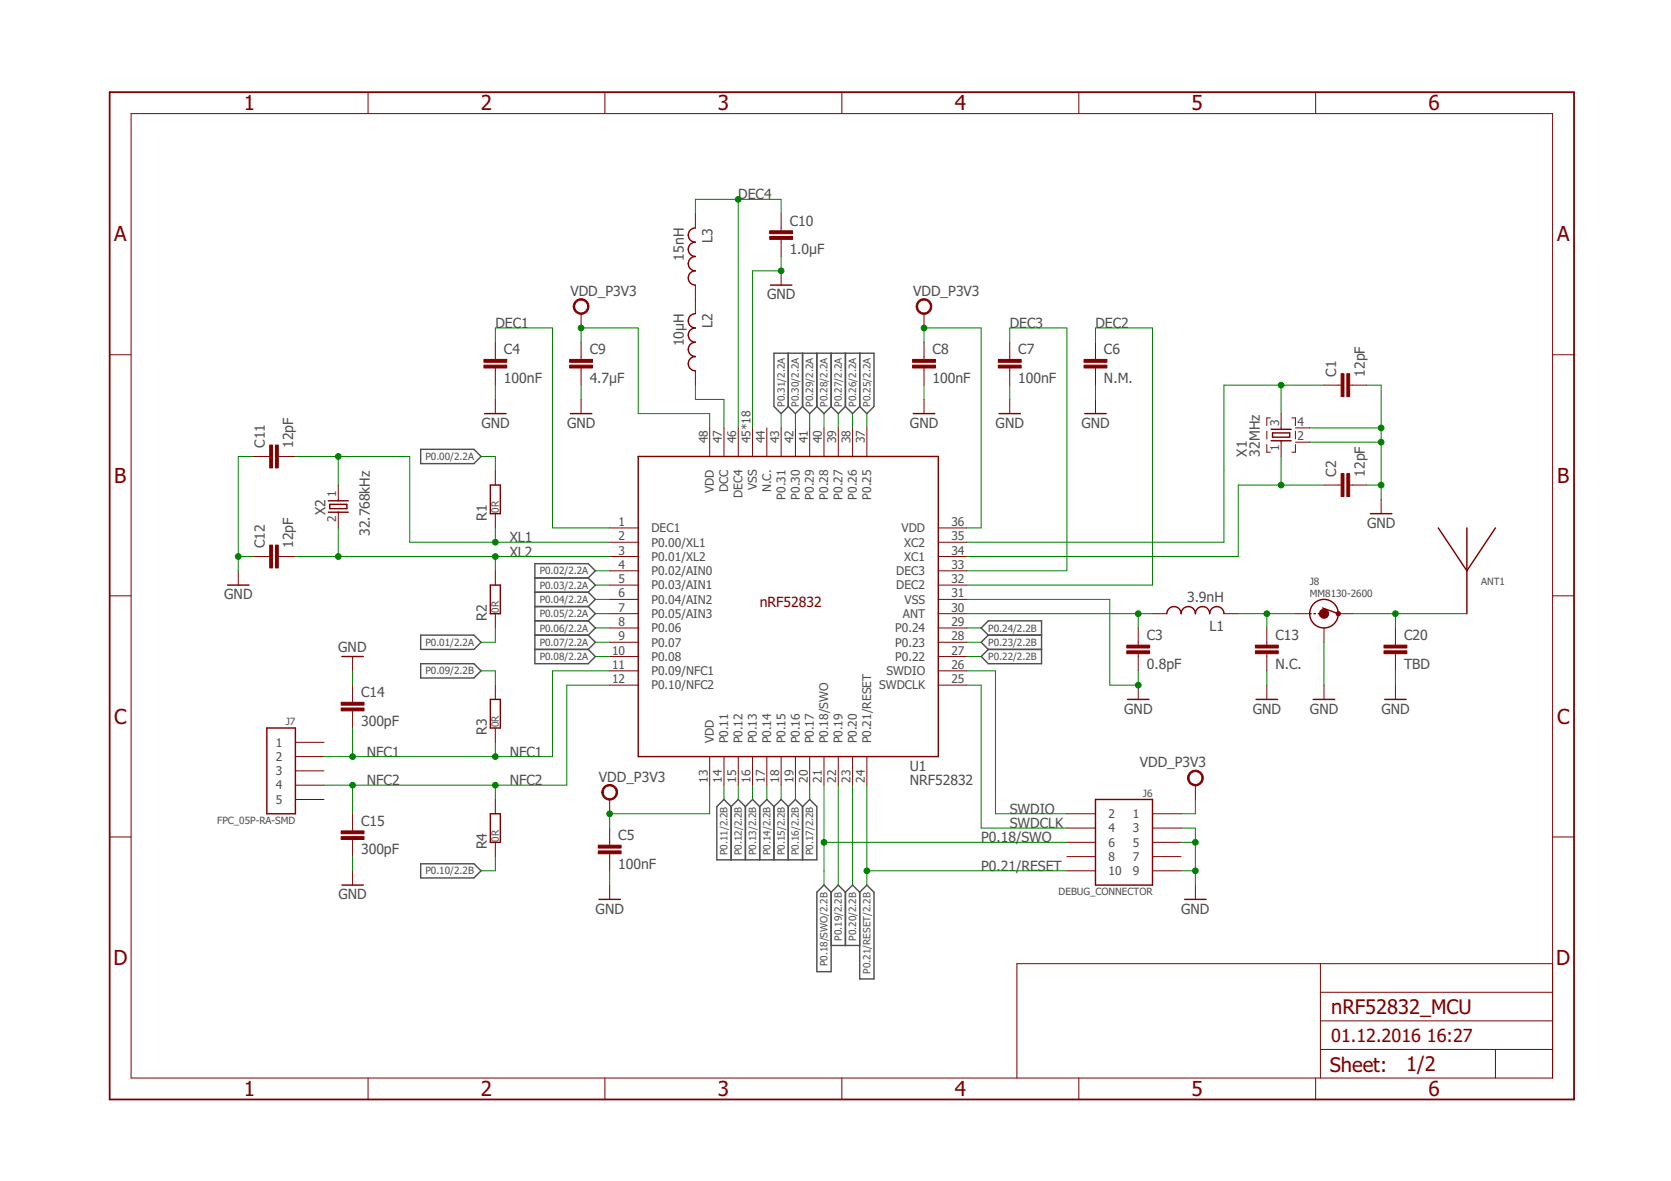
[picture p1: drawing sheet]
<svg xmlns="http://www.w3.org/2000/svg" width="297mm" height="210mm" viewBox="0 0 297 210" stroke-linecap="round" stroke-linejoin="round" font-family="sans-serif">
<g fill="none" stroke="#505050" stroke-width=".25">
<path d="M74.8 79.9h9.4l1.3 1.2-1.3 1.3h-9.4zM140.1 72.2l-1.2 1.3-1.3-1.3v-9.4h17.8v9.4l-1.3 1.3-1.3-1.3M140.1 62.8v9.4M140.1 72.2l1.3 1.3 1.3-1.3M142.7 62.8v9.4M142.7 72.2l1.2 1.3 1.3-1.3M145.2 62.8v9.4M145.2 72.2l1.3 1.3 1.2-1.3M147.7 62.8v9.4M147.7 72.2l1.3 1.3 1.3-1.3M150.3 62.8v9.4M150.3 72.2l1.3 1.3 1.2-1.3"/>
<path d="M152.8 62.8v9.4M74.8 112.9h9.4l1.3 1.3-1.3 1.2h-9.4zM74.8 118h9.4l1.3 1.2-1.3 1.3h-9.4zM95.1 110.3h9.5M95.1 112.9h9.5M95.1 115.4h9.5M95.1 102.7h9.5M95.1 105.3h9.5M95.1 107.8h9.5M104.6 105.3l1.2 1.2-1.2 1.3M104.6 110.3l1.2 1.3-1.2 1.3M104.6 112.9l1.2 1.3-1.2 1.2"/>
<path d="M104.6 102.7l1.2-1.2-1.2-1.3h-9.5v17.8h9.5l1.2-1.3-1.2-1.3M104.6 102.7l1.2 1.3-1.2 1.3M104.6 107.8l1.2 1.3-1.2 1.2M175.7 112.9l-1.3-1.3 1.3-1.3h9.4v7.7h-9.4l-1.3-1.3 1.3-1.3M175.7 112.9h9.4M175.7 112.9l-1.3 1.3 1.3 1.2M175.7 115.4h9.4M74.8 153.5h9.4l1.3 1.3-1.3 1.2h-9.4zM130 143.4l-1.3-1.3-1.3 1.3v9.4h17.8v-9.4l-1.3-1.3-1.2 1.3M130 143.4v9.4M130 143.4l1.2-1.3 1.3 1.3M132.5 143.4v9.4"/>
<path d="M132.5 143.4l1.3-1.3 1.2 1.3M135 143.4v9.4M135 143.4l1.3-1.3 1.3 1.3M137.6 143.4v9.4M137.6 143.4l1.3-1.3 1.2 1.3M140.1 143.4v9.4M140.1 143.4l1.3-1.3 1.3 1.3M142.7 143.4v9.4M145.2 158.6l1.3-1.3 1.2 1.3v14.1h-2.5zM147.7 158.6l1.3-1.3 1.3 1.3M150.3 158.6v9.4M150.3 158.6l1.3-1.3 1.2 1.3"/>
<path d="M154.1 157.3l1.3 1.3v15.4h-2.6v-15.4zM147.7 168h5.1"/>
</g>
<g fill="none" stroke="#800000" stroke-width=".18">
<path d="M65.4 16.4v3.8M107.5 16.4v3.8M149.6 16.4v3.8M191.8 16.4v3.8M233.9 16.4v3.8M23.3 20.2h252.7v171.4h-252.7zM123.6 38v2.5M138.9 38v3M103.3 55.8v2.5M123.6 50.7v5.1M138.9 42.5v3.1M138.9 48.1v2.6"/>
<path d="M164.3 55.8v2.5M19.5 63.1h3.8M88.1 60.8v3.1M88.1 65.4v3.1M88.1 71v2.5M103.3 60.8v3.1M103.3 65.4v3.1M103.3 71v2.5M123.6 65.9v2.6M126.2 76.1v5M128.7 76.1v5M131.2 76.1v5"/>
<path d="M133.8 76.1v5M136.3 76.1v5M138.9 76.1v5M141.4 76.1v5M143.9 76.1v5M146.5 76.1v5M149 76.1v5M151.6 76.1v5M154.1 76.1v5M164.3 60.8v3.1M164.3 65.4v3.1M164.3 71v2.5"/>
<path d="M179.5 60.8v3.1M179.5 65.4v3.1M179.5 71v2.5M194.7 60.8v3.1M194.7 65.4v3.1M194.7 71v2.5M225.2 79v1.4h.6M225.2 76.6v1.4M225.8 74.3h-.6v1.3M227.7 73.5v2.8M227.7 78.3v2.8M229.6 74.3h.7v1.3"/>
<path d="M230.3 79v1.4h-.7M230.3 76.6v1.4M230.3 76.1h2.5M230.3 78.6h2.5M235.4 68.5h3M239.9 68.5h3.1M276 63.1h3.8M44.9 98.9h3M44.9 81.1h3M49.5 98.9h3M49.5 81.1h3M60.1 86.2v2.8"/>
<path d="M60.1 91v2.8M88.1 83.7v2.5M88.1 91.3v2.5M108.4 93.8h5.1M108.4 96.4h5.1M108.4 98.9h5.1M166.8 93.8h5.1M166.8 96.4h5.1M166.8 98.9h5.1M235.4 86.2h3M239.9 86.2h3.1M245.5 88.8v2.5"/>
<path d="M19.5 105.9h3.8M42.4 101.5v2.5M62.7 116.7v2.5M88.1 101.5v2.5M88.1 109.1v2.5M108.4 101.5h5.1M108.4 104h5.1M108.4 106.5h5.1M108.4 109.1h5.1M108.4 111.6h5.1M108.4 114.2h5.1M108.4 116.7h5.1"/>
<path d="M108.4 119.2h5.1M166.8 101.5h5.1M166.8 104h5.1M166.8 106.5h5.1M166.8 109.1h5.1M166.8 111.6h5.1M166.8 114.2h5.1M166.8 116.7h5.1M166.8 119.2h5.1M202.3 111.6v3.1M202.3 116.2v3M204.9 109.1h2.5"/>
<path d="M217.6 109.1h2.5M225.2 111.6v3.1M225.2 116.2v3M230.3 109.1h2.5M235.4 111.6v2.6M237.9 109.1h2.5M248.1 111.6v3.1M248.1 116.2v3M276 105.9h3.8M52.5 131.9h5.1M52.5 134.5h5.1M52.5 137h5.1"/>
<path d="M52.5 139.6h5.1M62.7 121.8v3M62.7 126.3v3.1M88.1 121.8v2.5M88.1 129.4v2.5M108.4 121.8h5.1M126.2 134.5v5.1M128.7 134.5v5.1M131.2 134.5v5.1M133.8 134.5v5.1M136.3 134.5v5.1M138.9 134.5v5.1"/>
<path d="M141.4 134.5v5.1M143.9 134.5v5.1M146.5 134.5v5.1M149 134.5v5.1M151.6 134.5v5.1M154.1 134.5v5.1M166.8 121.8h5.1M202.3 121.8v2.5M212.5 139.6v2.5M225.2 121.8v2.5M235.4 121.8v2.5M248.1 121.8v2.5"/>
<path d="M19.5 148.8h3.8M52.5 142.1h5.1M62.7 144.6v3.1M62.7 149.2v3.1M62.7 154.8v2.5M88.1 142.1v2.5M88.1 149.7v2.6M108.4 142.1v2.5M108.4 147.2v3M108.4 151.7v3.1M108.4 157.3v2.6M189.7 144.6h5"/>
<path d="M189.7 147.2h5M189.7 149.7h5M189.7 152.3h5M189.7 154.8h5M204.9 144.6h5.1M204.9 147.2h5.1M204.9 149.7h5.1M204.9 152.3h5.1M204.9 154.8h5.1M212.5 157.3v2.6M276 148.8h3.8M234.7 171.3v20.3"/>
<path d="M234.7 176.4h41.3M276 171.3h-95.2v20.3M65.4 191.6v3.8M107.5 191.6v3.8M149.6 191.6v3.8M191.8 191.6v3.8M233.9 191.6v3.8M234.7 186.5h41.3M234.7 181.4h41.3M265.8 186.5v5.1"/>
</g>
<path d="M19.5 16.4h260.3v179h-260.3z" fill="none" stroke="#800000" stroke-width=".32"/>
<g fill="none" stroke="#800000" stroke-width=".25">
<path d="M123.6 40.5a1.27 1.27 0 0 0-1.3 1.3 1.27 1.27 0 0 0 1.3 1.3 1.27 1.27 0 0 0-1.3 1.2 1.27 1.27 0 0 0 1.3 1.3 1.27 1.27 0 0 0-1.3 1.3 1.27 1.27 0 0 0 1.3 1.2 1.27 1.27 0 0 0-1.3 1.3 1.27 1.27 0 0 0 1.3 1.3M123.6 55.8a1.27 1.27 0 0 0-1.3 1.2 1.27 1.27 0 0 0 1.3 1.3 1.27 1.27 0 0 0-1.3 1.3 1.27 1.27 0 0 0 1.3 1.2 1.27 1.27 0 0 0-1.3 1.3 1.27 1.27 0 0 0 1.3 1.3 1.27 1.27 0 0 0-1.3 1.2 1.27 1.27 0 0 0 1.3 1.3M136.9 50.7h3.9M86.1 73.5h3.9M101.4 73.5h3.8M162.3 73.5h3.9M177.6 73.5h3.8M192.8 73.5h3.8M226 76.3h3.5M226 78.3h3.5M226.2 76.9h3.1v.8h-3.1zM58.4 91h3.5"/>
<path d="M58.4 89h3.5M58.6 89.6h3.1v.8h-3.1zM87.2 86.2h1.7v5.1h-1.7zM113.5 81.1h53.3v53.4h-53.3zM243.6 91.3h3.8M255.7 93.8l5.1 7.7 5-7.7M260.8 93.8v15.3M40.4 104h3.9M60.8 116.7h3.8M87.2 104h1.7v5.1h-1.7zM207.4 109.1a1.27 1.27 0 0 1 1.3-1.3 1.27 1.27 0 0 1 1.3 1.3 1.27 1.27 0 0 1 1.2-1.3 1.27 1.27 0 0 1 1.3 1.3 1.27 1.27 0 0 1 1.3-1.3 1.27 1.27 0 0 1 1.2 1.3 1.27 1.27 0 0 1 1.3-1.3 1.27 1.27 0 0 1 1.3 1.3M232.8 109.1h.3"/>
<path d="M233.6 109.1h.2M234.3 109.1h1.1M235.1 108.1l2.8 1M47.4 129.4h5.1v15.2h-5.1zM87.2 124.3h1.7v5.1h-1.7zM200.4 124.3h3.8M223.3 124.3h3.8M233.4 124.3h3.9M246.1 124.3h3.9M60.8 157.3h3.8M87.2 144.6h1.7v5.1h-1.7zM106.5 159.9h3.8"/>
<path d="M194.7 142.1h10.2v15.2h-10.2zM210.6 159.9h3.8"/>
<circle cx="235.4" cy="109.1" r="2.54"/>
</g>
<g fill="#800000" stroke="#800000" stroke-width=".18">
<path d="M107.4 139.8a1.4 1.4 0 0 1 2.2 .3 1.4 1.4 0 0 1-.8 2.1 1.4 1.4 0 0 1-1.8-1.4h.2a1.15 1.15 0 0 1 1.6-1.1 1.15 1.15 0 0 1 .3 2 1.15 1.15 0 0 1-1.8-.6l-.1-.3h-.2v-.3z" fill-rule="evenodd"/>
<path d="M102.3 53.5a1.4 1.4 0 0 1 2.2 .3 1.4 1.4 0 0 1-.8 2 1.4 1.4 0 0 1-1.8-1.3h.3a1.15 1.15 0 0 1 1.6-1.1 1.15 1.15 0 0 1 .2 1.9 1.15 1.15 0 0 1-1.8-.5v-.3h-.3v-.4z" fill-rule="evenodd"/>
<path d="M163.2 53.5a1.39 1.39 0 0 1 2.2 .3 1.39 1.39 0 0 1-.8 2 1.39 1.39 0 0 1-1.7-1.3h.2a1.14 1.14 0 0 1 1.6-1.1 1.14 1.14 0 0 1 .3 1.9 1.14 1.14 0 0 1-1.8-.5l-.1-.3h-.2v-.4z" fill-rule="evenodd"/>
<path d="M237.7 108.7a.39 .39 0 0 1 .6 .2 .39 .39 0 0 1-.3 .5 .39 .39 0 0 1-.5-.3l.4-.2 .1 .2h-.5z" fill-rule="evenodd"/>
<path d="M211.5 137.3a1.4 1.4 0 0 1 2.2 .3 1.4 1.4 0 0 1-.8 2 1.4 1.4 0 0 1-1.8-1.3h.2a1.15 1.15 0 0 1 1.7-1.1 1.15 1.15 0 0 1 .2 1.9 1.15 1.15 0 0 1-1.8-.5l-.1-.3h-.2v-.4z" fill-rule="evenodd"/>
<circle cx="235.4" cy="109.1" r=".83"/>
</g>
<g fill="#800000" stroke="#800000" stroke-width=".18">
<path d="M239.4 66.4h.5v4.1h-.5z"/>
<path d="M238.4 66.4h.5v4.1h-.5z"/>
<path d="M239.4 84.2h.5v4h-.5z"/>
<path d="M238.4 84.2h.5v4h-.5z"/>
<path d="M200.3 115.7h4.1v.5h-4.1z"/>
<path d="M200.3 114.7h4.1v.5h-4.1z"/>
<path d="M86 64.9h4.1v.5h-4.1z"/>
<path d="M86 63.9h4.1v.5h-4.1z"/>
<path d="M106.3 151.2h4.1v.5h-4.1z"/>
<path d="M106.3 150.2h4.1v.5h-4.1z"/>
<path d="M162.2 64.9h4.1v.5h-4.1z"/>
<path d="M162.2 63.9h4.1v.5h-4.1z"/>
<path d="M192.7 64.9h4.1v.5h-4.1z"/>
<path d="M192.7 63.9h4.1v.5h-4.1z"/>
<path d="M177.5 64.9h4v.5h-4z"/>
<path d="M177.5 63.9h4v.5h-4z"/>
<path d="M101.3 64.9h4v.5h-4z"/>
<path d="M101.3 63.9h4v.5h-4z"/>
<path d="M136.8 42h4.1v.5h-4.1z"/>
<path d="M136.8 41h4.1v.5h-4.1z"/>
<path d="M246 115.7h4.1v.5h-4.1z"/>
<path d="M246 114.7h4.1v.5h-4.1z"/>
<path d="M60.6 148.7h4.1v.5h-4.1z"/>
<path d="M60.6 147.7h4.1v.5h-4.1z"/>
<path d="M60.6 125.8h4.1v.5h-4.1z"/>
<path d="M60.6 124.8h4.1v.5h-4.1z"/>
<path d="M223.2 115.7h4v.5h-4z"/>
<path d="M223.2 114.7h4v.5h-4z"/>
<path d="M49 79.1h.5v4.1h-.5z"/>
<path d="M47.9 79.1h.6v4.1h-.6z"/>
<path d="M49 96.9h.5v4h-.5z"/>
<path d="M47.9 96.9h.6v4h-.6z"/>
</g>
<g fill="none" stroke="#008000" stroke-width=".18">
<path d="M123.6 38v-2.6h15.3v2.6M131.2 35.4v40.7M138.9 45.6v2.5h-5.1v28M88.1 60.8v-2.5h10.1v35.5h10.2M88.1 68.5v2.5M103.3 60.8v-2.5h10.2v15.2h12.7v2.6M103.3 68.5v2.5M123.6 68.5v2.5h5.1v5.1M138.9 73.5v2.6M141.4 73.5v2.6M143.9 73.5v2.6M146.5 73.5v2.6"/>
<path d="M149 73.5v2.6M151.6 73.5v2.6M154.1 73.5v2.6M164.3 60.8v-2.5h10.1v35.5h-2.5M164.3 68.5v2.5M179.5 60.8v-2.5h10.2v43.2h-17.8M179.5 68.5v2.5M194.7 60.8v-2.5h10.2v45.7h-33M194.7 68.5v2.5M227.7 68.5v5M232.8 76.1h12.7M232.8 78.6h12.7"/>
<path d="M235.4 68.5h-17.8v27.9h-45.7M243 68.5h2.5v20.3M42.4 98.9h2.5M44.9 81.1h-2.5v20.4M52.5 81.1h20.3v15.3h35.6M52.5 98.9h55.9M60.1 81.1v5.1M60.1 93.8v5.1M85.5 81.1h2.6v2.6M88.1 93.8v2.6M88.1 98.9v2.6M227.7 81.1v5.1"/>
<path d="M235.4 86.2h-15.3v12.7h-48.2M243 86.2h2.5M62.7 119.2v2.6M85.5 119.2h2.6v2.6M88.1 111.6v2.6h-2.6M105.8 106.5h2.6M105.8 101.5h2.6M105.8 104h2.6M105.8 109.1h2.6M105.8 111.6h2.6M105.8 114.2h2.6M105.8 116.7h2.6"/>
<path d="M108.4 119.2h-10.2v15.3h-40.6M171.9 106.5h25.4v15.3h5v-2.6M171.9 119.2h5.1v25.4h12.7M171.9 109.1h33M171.9 111.6h2.5M171.9 114.2h2.5M171.9 116.7h2.5M202.3 109.1v2.5M220.1 109.1h10.2M225.2 109.1v2.5M225.2 119.2v2.6M235.4 114.2v7.6"/>
<path d="M240.4 109.1h20.4M248.1 109.1v2.5M248.1 119.2v2.6M62.7 129.4v5.1M62.7 139.6v5M88.1 131.9v2.6M88.1 139.6v2.5M108.4 121.8h-7.6v17.8h-43.2M126.2 139.6v5h-17.8v2.6M128.7 139.6v2.5M131.2 139.6v2.5M133.8 139.6v2.5"/>
<path d="M136.3 139.6v2.5M138.9 139.6v2.5M141.4 139.6v2.5M143.9 139.6v2.5M146.5 139.6v17.7M149 139.6v17.7M151.6 139.6v17.7M154.1 139.6v17.7M171.9 121.8h2.5v25.4h15.3M62.7 152.3v2.5M88.1 152.3v2.5h-2.6M108.4 154.8v2.5"/>
<path d="M146.5 149.7h43.2M154.1 154.8h35.6M210 154.8h2.5M210 147.2h2.5v10.1M210 149.7h2.5M212.5 142.1v2.5h-2.5"/>
</g>
<g fill="#008000" stroke="#008000" stroke-width=".18">
<circle cx="138.9" cy="48.1" r=".51"/>
<circle cx="245.5" cy="86.2" r=".51"/>
<circle cx="245.5" cy="76.1" r=".51"/>
<circle cx="245.5" cy="78.6" r=".51"/>
<circle cx="202.3" cy="121.8" r=".51"/>
<circle cx="42.4" cy="98.9" r=".51"/>
<circle cx="212.5" cy="154.8" r=".51"/>
<circle cx="212.5" cy="149.7" r=".51"/>
<circle cx="108.4" cy="144.6" r=".51"/>
<circle cx="103.3" cy="58.3" r=".51"/>
<circle cx="164.3" cy="58.3" r=".51"/>
<circle cx="131.2" cy="35.4" r=".51"/>
<circle cx="202.3" cy="109.1" r=".51"/>
<circle cx="227.7" cy="68.5" r=".51"/>
<circle cx="227.7" cy="86.2" r=".51"/>
<circle cx="146.5" cy="149.7" r=".51"/>
<circle cx="154.1" cy="154.8" r=".51"/>
<circle cx="248.1" cy="109.1" r=".51"/>
<circle cx="60.1" cy="81.1" r=".51"/>
<circle cx="88.1" cy="96.4" r=".51"/>
<circle cx="88.1" cy="98.9" r=".51"/>
<circle cx="60.1" cy="98.9" r=".51"/>
<circle cx="225.2" cy="109.1" r=".51"/>
<circle cx="88.1" cy="134.5" r=".51"/>
<circle cx="62.7" cy="134.5" r=".51"/>
<circle cx="88.1" cy="139.6" r=".51"/>
<circle cx="62.7" cy="139.6" r=".51"/>
</g>
<g font-size="3.7" fill="#800000">
<text x="43.4" y="19.6">1</text>
<text x="85.5" y="19.6">2</text>
<text x="127.6" y="19.6">3</text>
<text x="169.7" y="19.6">4</text>
<text x="211.8" y="19.6">5</text>
<text x="253.9" y="19.6">6</text>
<text x="20.3" y="42.9">A</text>
<text x="276.8" y="42.9">A</text>
<text x="20.3" y="85.8">B</text>
<text x="276.8" y="85.8">B</text>
<text x="20.3" y="128.6">C</text>
<text x="276.8" y="128.6">C</text>
<text x="20.2" y="171.5">D</text>
<text x="276.6" y="171.5">D</text>
<text x="43.4" y="194.8">1</text>
<text x="85.5" y="194.8">2</text>
<text x="127.6" y="194.8">3</text>
<text x="169.7" y="194.8">4</text>
<text x="211.8" y="194.8">5</text>
<text x="253.9" y="194.8">6</text>
</g>
<g font-size="3.6" fill="#800000">
<text x="236.6" y="180.2">nRF52832_MCU</text>
<text x="236.4" y="190.5">Sheet:</text>
<text x="250" y="190.3">1/2</text>
</g>
<g font-size="3.2" fill="#800000">
<text x="236.6" y="185.3">01.12.2016</text>
<text x="253.6" y="185.3">16:27</text>
</g>
<g font-size="2.5" fill="#505050">
<text x="131.2" y="35.4">DEC4</text>
<text x="140.4" y="40.1">C10</text>
<text x="121.6" y="46.3" transform="rotate(-90 121.6 46.3)">15nH</text>
<text x="126.7" y="43.1" transform="rotate(-90 126.7 43.1)">L3</text>
<text x="140.4" y="45.2">1.0µF</text>
<text x="101.4" y="52.6">VDD_P3V3</text>
<text x="136.4" y="53.2">GND</text>
<text x="162.3" y="52.6">VDD_P3V3</text>
<text x="88.1" y="58.3">DEC1</text>
<text x="126.7" y="58.3" transform="rotate(-90 126.7 58.3)">L2</text>
<text x="179.5" y="58.3">DEC3</text>
<text x="194.7" y="58.3">DEC2</text>
<text x="89.6" y="63">C4</text>
<text x="104.8" y="63">C9</text>
<text x="121.6" y="61.6" transform="rotate(-90 121.6 61.6)">10µH</text>
<text x="165.8" y="63">C8</text>
<text x="181" y="63">C7</text>
<text x="196.2" y="63">C6</text>
<text x="89.6" y="68.1">100nF</text>
<text x="104.8" y="68.1">4.7µF</text>
<text x="165.8" y="68.1">100nF</text>
<text x="181" y="68.1">100nF</text>
<text x="196.2" y="68.1">N.M.</text>
<text x="237.5" y="66.9" transform="rotate(-90 237.5 66.9)">C1</text>
<text x="242.6" y="66.9" transform="rotate(-90 242.6 66.9)">12pF</text>
<text x="85.6" y="76.1">GND</text>
<text x="100.8" y="76.1">GND</text>
<text x="161.8" y="76.1">GND</text>
<text x="177" y="76.1">GND</text>
<text x="192.2" y="76.1">GND</text>
<text x="47" y="79.6" transform="rotate(-90 47 79.6)">C11</text>
<text x="52.1" y="79.6" transform="rotate(-90 52.1 79.6)">12pF</text>
<text x="221.6" y="81.1" transform="rotate(-90 221.6 81.1)">X1</text>
<text x="223.9" y="81.1" transform="rotate(-90 223.9 81.1)">32MHz</text>
<text x="237.5" y="84.7" transform="rotate(-90 237.5 84.7)">C2</text>
<text x="242.6" y="84.7" transform="rotate(-90 242.6 84.7)">12pF</text>
<text x="57.8" y="91.6" transform="rotate(-90 57.8 91.6)">X2</text>
<text x="65.7" y="95.3" transform="rotate(-90 65.7 95.3)">32.768kHz</text>
<text x="86.6" y="92.6" transform="rotate(-90 86.6 92.6)">R1</text>
<text x="243" y="93.8">GND</text>
<text x="47" y="97.4" transform="rotate(-90 47 97.4)">C12</text>
<text x="52.1" y="97.4" transform="rotate(-90 52.1 97.4)">12pF</text>
<text x="90.6" y="96.4">XL1</text>
<text x="90.6" y="98.9">XL2</text>
<text x="39.9" y="106.5">GND</text>
<text x="211" y="107">3.9nH</text>
<text x="86.6" y="110.3" transform="rotate(-90 86.6 110.3)">R2</text>
<text x="203.9" y="113.8">C3</text>
<text x="215" y="112.1">L1</text>
<text x="226.7" y="113.8">C13</text>
<text x="249.6" y="113.8">C20</text>
<text x="60.1" y="115.9">GND</text>
<text x="203.9" y="118.8">0.8pF</text>
<text x="226.7" y="118.8">N.C.</text>
<text x="249.6" y="118.8">TBD</text>
<text x="64.2" y="123.9">C14</text>
<text x="64.2" y="129">300pF</text>
<text x="86.6" y="130.7" transform="rotate(-90 86.6 130.7)">R3</text>
<text x="199.8" y="126.8">GND</text>
<text x="222.7" y="126.8">GND</text>
<text x="232.9" y="126.8">GND</text>
<text x="245.6" y="126.8">GND</text>
<text x="65.2" y="134.5">NFC1</text>
<text x="90.6" y="134.5">NFC1</text>
<text x="161.7" y="137">U1</text>
<text x="202.6" y="136.4">VDD_P3V3</text>
<text x="65.2" y="139.5">NFC2</text>
<text x="90.6" y="139.5">NFC2</text>
<text x="106.5" y="138.9">VDD_P3V3</text>
<text x="161.7" y="139.5">NRF52832</text>
<text x="64.2" y="146.8">C15</text>
<text x="109.9" y="149.3">C5</text>
<text x="174.4" y="149.7">P0.18/SWO</text>
<text x="179.5" y="147.2">SWDCLK</text>
<text x="179.5" y="144.6">SWDIO</text>
<text x="64.2" y="151.9">300pF</text>
<text x="86.6" y="151" transform="rotate(-90 86.6 151)">R4</text>
<text x="109.9" y="154.4">100nF</text>
<text x="174.4" y="154.8">P0.21/RESET</text>
<text x="60.2" y="159.9">GND</text>
<text x="105.9" y="162.4">GND</text>
<text x="210" y="162.4">GND</text>
</g>
<text font-size="2.5" fill="#800000" x="135" y="107.8">nRF52832</text>
<g font-size="2.1" fill="#505050">
<text x="227.4" y="75.7" transform="rotate(-90 227.4 75.7)">3</text>
<text x="230.6" y="75.7">4</text>
<text x="125.8" y="78.8" transform="rotate(-90 125.8 78.8)">48</text>
<text x="128.3" y="78.8" transform="rotate(-90 128.3 78.8)">47</text>
<text x="130.9" y="78.8" transform="rotate(-90 130.9 78.8)">46</text>
<text x="133.4" y="78.8" transform="rotate(-90 133.4 78.8)">45*18</text>
<text x="136" y="78.8" transform="rotate(-90 136 78.8)">44</text>
<text x="138.5" y="78.8" transform="rotate(-90 138.5 78.8)">43</text>
<text x="141" y="78.8" transform="rotate(-90 141 78.8)">42</text>
<text x="143.6" y="78.8" transform="rotate(-90 143.6 78.8)">41</text>
<text x="146.1" y="78.8" transform="rotate(-90 146.1 78.8)">40</text>
<text x="148.7" y="78.8" transform="rotate(-90 148.7 78.8)">39</text>
<text x="151.2" y="78.8" transform="rotate(-90 151.2 78.8)">38</text>
<text x="153.7" y="78.8" transform="rotate(-90 153.7 78.8)">37</text>
<text x="227.4" y="80.1" transform="rotate(-90 227.4 80.1)">1</text>
<text x="230.6" y="78.2">2</text>
<text x="59.8" y="88.4" transform="rotate(-90 59.8 88.4)">1</text>
<text x="126.9" y="87.7" transform="rotate(-90 126.9 87.7)">VDD</text>
<text x="129.5" y="87.5" transform="rotate(-90 129.5 87.5)">DCC</text>
<text x="132" y="88.6" transform="rotate(-90 132 88.6)">DEC4</text>
<text x="134.5" y="87.1" transform="rotate(-90 134.5 87.1)">VSS</text>
<text x="137.1" y="87.5" transform="rotate(-90 137.1 87.5)">N.C.</text>
<text x="139.6" y="88.8" transform="rotate(-90 139.6 88.8)">P0.31</text>
<text x="142.2" y="88.8" transform="rotate(-90 142.2 88.8)">P0.30</text>
<text x="144.7" y="88.8" transform="rotate(-90 144.7 88.8)">P0.29</text>
<text x="147.2" y="88.8" transform="rotate(-90 147.2 88.8)">P0.28</text>
<text x="149.8" y="88.8" transform="rotate(-90 149.8 88.8)">P0.27</text>
<text x="152.3" y="88.8" transform="rotate(-90 152.3 88.8)">P0.26</text>
<text x="154.9" y="88.8" transform="rotate(-90 154.9 88.8)">P0.25</text>
<text x="59.8" y="92.8" transform="rotate(-90 59.8 92.8)">2</text>
<text x="110" y="93.5">1</text>
<text x="115.8" y="94.6">DEC1</text>
<text x="160.3" y="94.6">VDD</text>
<text x="169.1" y="93.5">36</text>
<text x="110" y="96">2</text>
<text x="110" y="98.6">3</text>
<text x="110" y="101.1">4</text>
<text x="115.8" y="97.1">P0.00/XL1</text>
<text x="115.8" y="99.7">P0.01/XL2</text>
<text x="160.7" y="99.7">XC1</text>
<text x="160.7" y="97.1">XC2</text>
<text x="169.1" y="101.1">33</text>
<text x="169.1" y="98.6">34</text>
<text x="169.1" y="96">35</text>
<text x="110" y="103.6">5</text>
<text x="110" y="106.2">6</text>
<text x="115.8" y="102.2">P0.02/AIN0</text>
<text x="115.8" y="104.8">P0.03/AIN1</text>
<text x="115.8" y="107.3">P0.04/AIN2</text>
<text x="159.3" y="104.8">DEC2</text>
<text x="159.3" y="102.2">DEC3</text>
<text x="160.8" y="107.3">VSS</text>
<text x="169.1" y="106.2">31</text>
<text x="169.1" y="103.6">32</text>
<text x="110" y="108.7">7</text>
<text x="110" y="111.3">8</text>
<text x="110" y="113.8">9</text>
<text x="115.8" y="109.8">P0.05/AIN3</text>
<text x="115.8" y="112.4">P0.06</text>
<text x="159.1" y="112.4">P0.24</text>
<text x="160.5" y="109.8">ANT</text>
<text x="169.1" y="113.8">28</text>
<text x="169.1" y="111.3">29</text>
<text x="169.1" y="108.7">30</text>
<text x="108.8" y="116.3">10</text>
<text x="108.8" y="118.9">11</text>
<text x="115.8" y="114.9">P0.07</text>
<text x="115.8" y="117.5">P0.08</text>
<text x="115.8" y="120">P0.09/NFC1</text>
<text x="157.6" y="120">SWDIO</text>
<text x="159.1" y="117.5">P0.22</text>
<text x="159.1" y="114.9">P0.23</text>
<text x="169.1" y="118.9">26</text>
<text x="169.1" y="116.3">27</text>
<text x="108.8" y="121.4">12</text>
<text x="115.8" y="122.5">P0.10/NFC2</text>
<text x="156.3" y="122.5">SWDCLK</text>
<text x="169.1" y="121.4">25</text>
<text x="49" y="132.7">1</text>
<text x="49" y="135.2">2</text>
<text x="49" y="137.8">3</text>
<text x="126.9" y="132.1" transform="rotate(-90 126.9 132.1)">VDD</text>
<text x="129.5" y="132.1" transform="rotate(-90 129.5 132.1)">P0.11</text>
<text x="132" y="132.1" transform="rotate(-90 132 132.1)">P0.12</text>
<text x="134.5" y="132.1" transform="rotate(-90 134.5 132.1)">P0.13</text>
<text x="137.1" y="132.1" transform="rotate(-90 137.1 132.1)">P0.14</text>
<text x="139.6" y="132.1" transform="rotate(-90 139.6 132.1)">P0.15</text>
<text x="142.2" y="132.1" transform="rotate(-90 142.2 132.1)">P0.16</text>
<text x="144.7" y="132.1" transform="rotate(-90 144.7 132.1)">P0.17</text>
<text x="147.2" y="132.1" transform="rotate(-90 147.2 132.1)">P0.18/SWO</text>
<text x="149.8" y="132.1" transform="rotate(-90 149.8 132.1)">P0.19</text>
<text x="152.3" y="132.1" transform="rotate(-90 152.3 132.1)">P0.20</text>
<text x="154.9" y="132.1" transform="rotate(-90 154.9 132.1)">P0.21/RESET</text>
<text x="49" y="140.3">4</text>
<text x="49" y="142.8">5</text>
<text x="125.8" y="139.1" transform="rotate(-90 125.8 139.1)">13</text>
<text x="128.3" y="139.1" transform="rotate(-90 128.3 139.1)">14</text>
<text x="130.9" y="139.1" transform="rotate(-90 130.9 139.1)">15</text>
<text x="133.4" y="139.1" transform="rotate(-90 133.4 139.1)">16</text>
<text x="136" y="139.1" transform="rotate(-90 136 139.1)">17</text>
<text x="138.5" y="139.1" transform="rotate(-90 138.5 139.1)">18</text>
<text x="141" y="139.1" transform="rotate(-90 141 139.1)">19</text>
<text x="143.6" y="139.1" transform="rotate(-90 143.6 139.1)">20</text>
<text x="146.1" y="139.1" transform="rotate(-90 146.1 139.1)">21</text>
<text x="148.7" y="139.1" transform="rotate(-90 148.7 139.1)">22</text>
<text x="151.2" y="139.1" transform="rotate(-90 151.2 139.1)">23</text>
<text x="153.7" y="139.1" transform="rotate(-90 153.7 139.1)">24</text>
<text x="197.1" y="145.4">2</text>
<text x="197.1" y="147.9">4</text>
<text x="201.4" y="145.4">1</text>
<text x="201.4" y="147.9">3</text>
<text x="197.1" y="150.5">6</text>
<text x="197.1" y="153">8</text>
<text x="197.1" y="155.5">10</text>
<text x="201.4" y="150.5">5</text>
<text x="201.4" y="153">7</text>
<text x="201.4" y="155.5">9</text>
</g>
<g font-size="1.8" fill="#505050">
<text x="139.5" y="72.3" transform="rotate(-90 139.5 72.3)">P0.31/2.2A</text>
<text x="142" y="72.3" transform="rotate(-90 142 72.3)">P0.30/2.2A</text>
<text x="144.6" y="72.3" transform="rotate(-90 144.6 72.3)">P0.29/2.2A</text>
<text x="147.1" y="72.3" transform="rotate(-90 147.1 72.3)">P0.28/2.2A</text>
<text x="149.6" y="72.3" transform="rotate(-90 149.6 72.3)">P0.27/2.2A</text>
<text x="152.2" y="72.3" transform="rotate(-90 152.2 72.3)">P0.26/2.2A</text>
<text x="154.7" y="72.3" transform="rotate(-90 154.7 72.3)">P0.25/2.2A</text>
<text x="75.6" y="81.8">P0.00/2.2A</text>
<text x="88.7" y="91.2" transform="rotate(-90 88.7 91.2)">0R</text>
<text x="95.9" y="102.1">P0.02/2.2A</text>
<text x="95.9" y="104.6">P0.03/2.2A</text>
<text x="95.9" y="107.2">P0.04/2.2A</text>
<text x="232.8" y="106">MM8130-2600</text>
<text x="232.8" y="104">J8</text>
<text x="263.3" y="104">ANT1</text>
<text x="88.7" y="108.9" transform="rotate(-90 88.7 108.9)">0R</text>
<text x="95.9" y="109.7">P0.05/2.2A</text>
<text x="95.9" y="112.2">P0.06/2.2A</text>
<text x="175.7" y="112.2">P0.24/2.2B</text>
<text x="75.6" y="119.9">P0.09/2.2B</text>
<text x="75.6" y="114.8">P0.01/2.2A</text>
<text x="95.9" y="114.8">P0.07/2.2A</text>
<text x="95.9" y="117.3">P0.08/2.2A</text>
<text x="175.7" y="114.8">P0.23/2.2B</text>
<text x="175.7" y="117.3">P0.22/2.2B</text>
<text x="50.8" y="128.9">J7</text>
<text x="88.7" y="129.3" transform="rotate(-90 88.7 129.3)">0R</text>
<text x="203.2" y="141.6">J6</text>
<text x="38.6" y="146.4">FPC_05P-RA-SMD</text>
<text x="88.7" y="149.6" transform="rotate(-90 88.7 149.6)">0R</text>
<text x="75.6" y="155.4">P0.10/2.2B</text>
<text x="129.3" y="152" transform="rotate(-90 129.3 152)">P0.11/2.2B</text>
<text x="131.9" y="152" transform="rotate(-90 131.9 152)">P0.12/2.2B</text>
<text x="134.4" y="152" transform="rotate(-90 134.4 152)">P0.13/2.2B</text>
<text x="136.9" y="152" transform="rotate(-90 136.9 152)">P0.14/2.2B</text>
<text x="139.5" y="152" transform="rotate(-90 139.5 152)">P0.15/2.2B</text>
<text x="142" y="152" transform="rotate(-90 142 152)">P0.16/2.2B</text>
<text x="144.6" y="152" transform="rotate(-90 144.6 152)">P0.17/2.2B</text>
<text x="188.2" y="159.1">DEBUG_CONNECTOR</text>
<text x="149.6" y="167.2" transform="rotate(-90 149.6 167.2)">P0.19/2.2B</text>
<text x="152.2" y="167.2" transform="rotate(-90 152.2 167.2)">P0.20/2.2B</text>
<text x="147.1" y="171.8" transform="rotate(-90 147.1 171.8)">P0.18/SWO/2.2B</text>
<text x="154.7" y="173" transform="rotate(-90 154.7 173)">P0.21/RESET/2.2B</text>
</g>
</svg>
